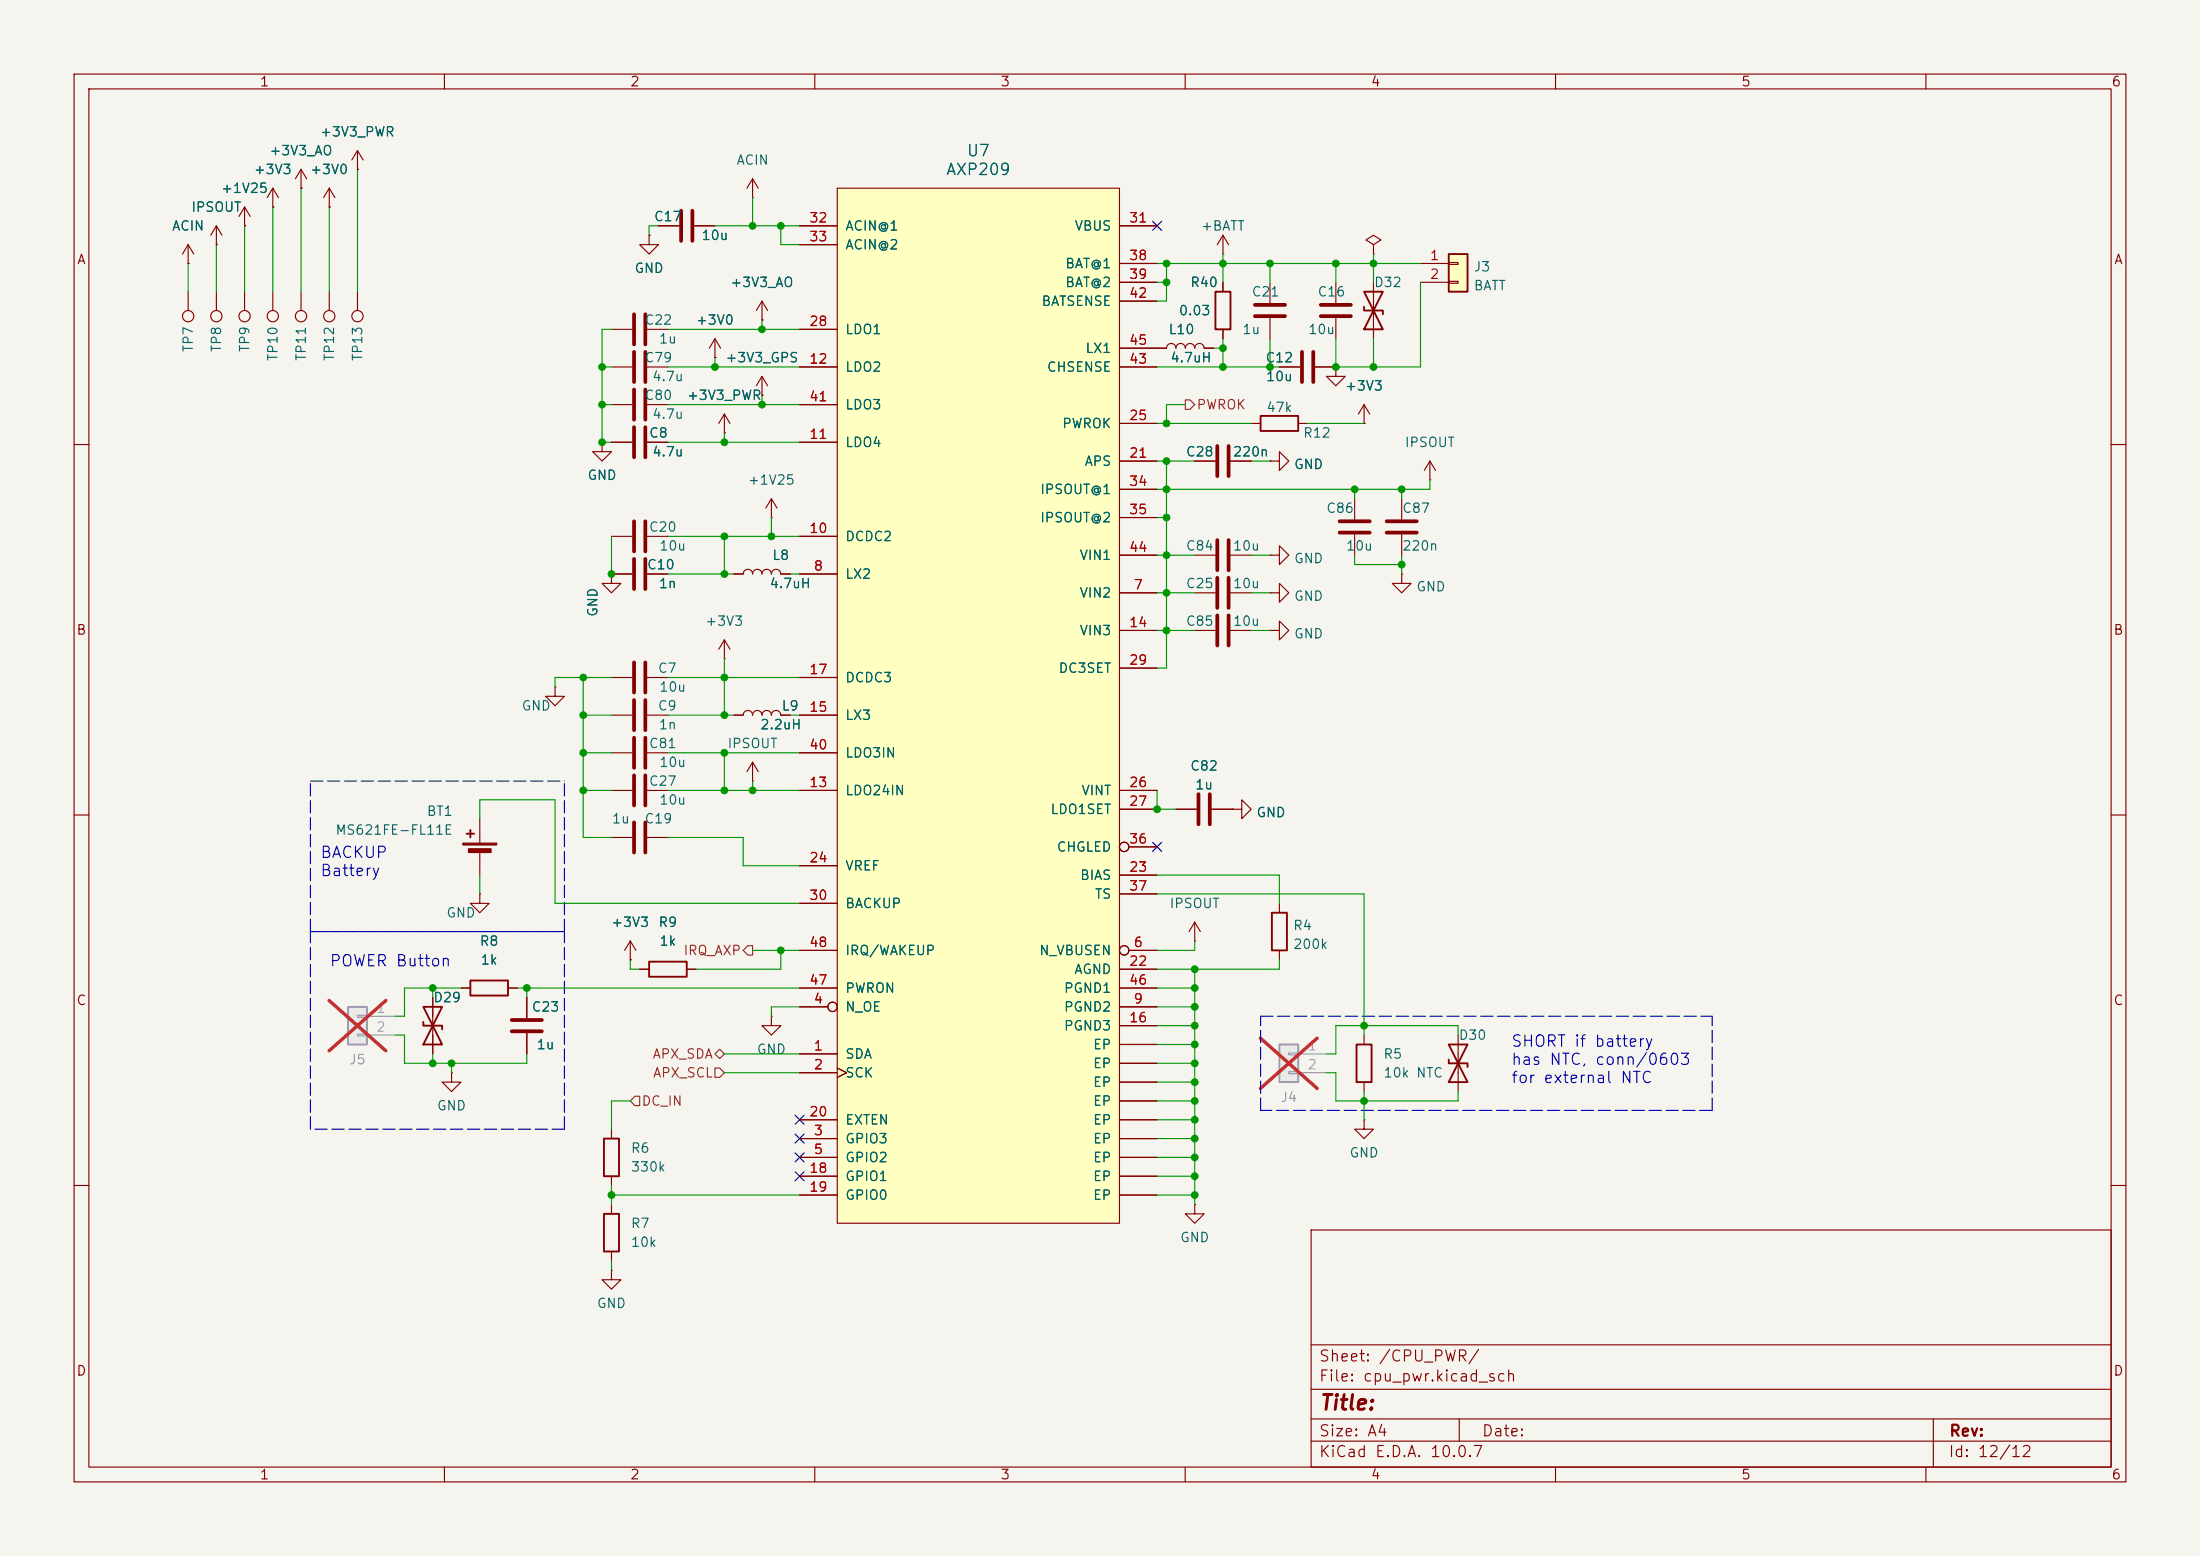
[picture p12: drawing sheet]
<svg xmlns="http://www.w3.org/2000/svg" width="297mm" height="210mm" viewBox="0 0 297 210" stroke-linecap="round" stroke-linejoin="round" font-family="sans-serif">
<path d="M0 0h297v210h-297z" fill="#f5f4ef" stroke="#f5f4ef" stroke-width=".14"/>
<g fill="none" stroke="#840000" stroke-width=".15">
<path d="M10 10h277v190h-277zM12 12h273v186h-273zM60 10v2M110 10v2M160 10v2M210 10v2M260 10v2M33 39.4v2.5M36.8 39.4v2.5M44.4 39.4v2.5M10 60h2M161.3 74.9h2.8"/>
<path d="M166.1 74.9h2.8M285 60h2M10 110h2M285 110h2M196.8 139.7v7.6M10 160h2M177 166h108v32h-108zM285 160h2M60 198v2M110 198v2M160 198v2M177 194.5h108"/>
<path d="M177 191.5h108M177 187.5h108M177 181.5h108M197 191.5v3M210 198v2M260 198v2M261 191.5v6.5"/>
<circle cx="33" cy="42.7" r=".76"/>
<circle cx="36.8" cy="42.7" r=".76"/>
<circle cx="44.4" cy="42.7" r=".76"/>
</g>
<path d="M164.3 72.9v4.1M165.9 72.9v4.1" fill="none" stroke="#840000" stroke-width=".51"/>
<path d="M195.6 141h2.5l-2.5 5.1h2.5zM195.6 143v.5h2.5v.5" fill="none" stroke="#840000" stroke-width=".25"/>
<path d="M172.7 141h2.6v5.1h-2.6z" fill="#ebeae8"/>
<path d="M172.7 141h2.6v5.1h-2.6z" fill="none" stroke="#9c9b98" stroke-width=".25"/>
<path d="M174 142.1h1.3v.3h-1.3zM174 144.7h1.3v.2h-1.3zM175.3 142.2h3.8M175.3 144.8h3.8" fill="none" stroke="#9c9b98" stroke-width=".15"/>
<path d="M170.2 140.1l7.6 6.8M177.8 140.1l-7.6 6.8" fill="none" stroke="#e12e31" stroke-width=".46"/>
<g fill="none" stroke="#840000" stroke-width=".51">
<path d="M169.4 41.1h4.1M169.4 42.7h4.1M178.3 41.1h4.1M178.3 42.7h4.1M164.3 60.2v4.1M164.3 78v4M165.9 60.2v4.1M165.9 78v4M180.8 70.4h4.1M180.8 71.9h4.1M187.2 70.4h4.1M187.2 71.9h4.1"/>
<path d="M85.6 89.4v4.1M85.6 94.5v4.1M85.6 99.6v4M87.1 89.4v4.1M87.1 94.5v4.1M87.1 99.6v4M164.3 83.1v4M165.9 83.1v4"/>
</g>
<g fill="none" stroke="#840000" stroke-width=".15">
<path d="M36.8 27.9h.1M36.8 25.4l-.7 1.3M36.8 25.4l.8 1.3M36.8 25.4v2.5M44.4 27.9h.1M44.4 25.4l-.7 1.3M44.4 25.4l.8 1.3M44.4 25.4v2.5M48.3 22.9h.1M48.3 20.3l-.8 1.3M48.3 20.3l.7 1.3M48.3 20.3v2.6"/>
<path d="M165.1 34.3h.1M165.1 31.8v2.5M165.1 38.1v1.3M165.1 31.8l-.8 1.2M165.1 31.8l.8 1.2M171.4 38.1v2.8M180.3 38.1v2.8M185.4 38.1v7.6M156.2 47h1.3a.64 .64 0 0 1 .6-.6 .64 .64 0 0 1 .6 .6 .64 .64 0 0 1 .7-.6 .64 .64 0 0 1 .6 .6 .64 .64 0 0 1 .7-.6 .64 .64 0 0 1 .6 .6 .64 .64 0 0 1 .6-.6 .64 .64 0 0 1 .7 .6h1.2M165.1 44.5v1.2M171.4 42.9v2.8M180.3 42.9v2.8"/>
<path d="M161.3 62.2h2.8M166.1 62.2h2.8M171.4 74.9h1.3v-1.2l1.3 1.2-1.3 1.3v-1.3M171.4 74.9h.1M171.4 62.2h1.3v-1.2l1.3 1.2-1.3 1.3v-1.3M171.4 62.2h.1M182.9 67.3v2.8M182.9 72.1v2.8M189.2 77.5v1.2h1.3l-1.3 1.3-1.2-1.3h1.2M189.2 77.5h.1M189.2 67.3v2.8M189.2 72.1v2.8"/>
<path d="M193 64.8h.1M193 62.2l-.7 1.3M193 62.2l.8 1.3M193 62.2v2.6M74.9 92.7v1.3h1.3l-1.3 1.3-1.2-1.3h1.2M74.9 92.7h.1M82.5 91.4h2.8M82.5 96.5h2.8M87.4 91.4h2.8M87.4 96.5h2.8M161.3 80h2.8M161.3 85.1h2.8"/>
<path d="M166.1 80h2.8M166.1 85.1h2.8M171.4 85.1h1.3v-1.3l1.3 1.3-1.3 1.3v-1.3M171.4 85.1h.1M171.4 80h1.3v-1.3l1.3 1.3-1.3 1.3v-1.3M171.4 80h.1M82.5 101.6h2.8M87.4 101.6h2.8M101.6 105.4h.1M101.6 102.9l-.8 1.2M101.6 102.9l.8 1.2M101.6 102.9v2.5"/>
<path d="M161.3 127h.1M161.3 124.5l-.8 1.2M161.3 124.5l.8 1.2M161.3 124.5v2.5M172.7 121.9v1.3M172.7 128.3v1.2M184.1 139.7v1.3M184.1 151.1v1.3h1.3l-1.3 1.3-1.2-1.3h1.2M184.1 151.1h.1M184.1 146.1v1.2M161.3 162.6v1.2h1.3l-1.3 1.3-1.3-1.3h1.3M161.3 162.6h.1"/>
</g>
<path d="M164.1 39.4h2v5.1h-2zM184.1 39.4h2.6l-2.6 5.1h2.6zM184.1 41.4v.5h2.6v.5M171.7 123.2h2v5.1h-2zM183.1 141h2.1v5.1h-2.1z" fill="none" stroke="#840000" stroke-width=".25"/>
<path d="M195.6 34.3h2.5v5.1h-2.5z" fill="#ffffc2"/>
<path d="M195.6 34.3h2.5v5.1h-2.5zM170.2 56.1h5.1v2.1h-5.1zM63.5 132.3h5.1v2.1h-5.1zM81.5 153.7h2.1v5.1h-2.1zM81.5 163.8h2.1v5.1h-2.1z" fill="none" stroke="#840000" stroke-width=".25"/>
<g fill="none" stroke="#840000" stroke-width=".15">
<path d="M29.2 33h.1M29.2 30.5l-.8 1.3M29.2 30.5l.8 1.3M29.2 30.5v2.5M33 30.5h.1M33 27.9l-.7 1.3M33 27.9l.8 1.3M33 27.9v2.6M40.6 25.4h.1M40.6 22.9l-.7 1.2M40.6 22.9l.8 1.2M40.6 22.9v2.5"/>
<path d="M185.4 33l1-.6-1-.6-1 .6 1 .6v1.3M185.4 34.3h.1M191.8 35.6h3.8M191.8 38.1h3.8M195.6 35.4h1.2v.3h-1.2zM195.6 38h1.2v.2h-1.2zM168.9 57.2h1.3M172.7 49.5h2.8M175.3 57.2h1.2M177.5 49.5h2.8M180.3 49.5v1.3h1.3l-1.3 1.3-1.2-1.3h1.2M180.3 49.5h.1"/>
<path d="M184.1 57.2h.1M184.1 54.6l-.7 1.3M184.1 54.6l.8 1.3M184.1 54.6v2.6M97.8 88.9h.1M97.8 86.4l-.8 1.2M97.8 86.4l.8 1.2M97.8 86.4v2.5M158.7 109.2h2.8M163.6 109.2h2.8M166.4 109.2h1.2v-1.2l1.3 1.2-1.3 1.3v-1.3M166.4 109.2h.1"/>
<path d="M62.2 133.4h1.3M64.8 120.7v1.2h1.2l-1.2 1.3-1.3-1.3h1.3M64.8 120.7h.1M68.6 133.4h1.2M82.5 152.4v1.3M82.5 158.8v1.2M82.5 171.5v1.2h1.3l-1.3 1.3-1.2-1.3h1.2M82.5 171.5h.1M82.5 162.6v1.2M82.5 168.9v1.3"/>
</g>
<path d="M175.8 47.5v4.1M177.3 47.5v4.1M161.8 107.2v4.1M163.3 107.2v4.1" fill="none" stroke="#840000" stroke-width=".51"/>
<path d="M47 135.9h2.5v5.1h-2.5z" fill="#ebeae8"/>
<path d="M47 135.9h2.5v5.1h-2.5z" fill="none" stroke="#9c9b98" stroke-width=".25"/>
<path d="M48.3 137h1.2v.3h-1.2zM48.3 139.6h1.2v.2h-1.2zM49.5 137.2h3.8M49.5 139.7h3.8" fill="none" stroke="#9c9b98" stroke-width=".15"/>
<path d="M44.4 135l7.7 6.8M52.1 135l-7.7 6.8" fill="none" stroke="#e12e31" stroke-width=".46"/>
<path d="M63 112.5h1M63.5 112v1M57.1 135.9h2.6l-2.6 5.1h2.6zM57.1 137.9v.5h2.6v.5" fill="none" stroke="#840000" stroke-width=".25"/>
<g fill="none" stroke="#840000" stroke-width=".15">
<path d="M25.4 35.6h.1M25.4 33l-.8 1.3M25.4 33l.8 1.3M25.4 33v2.6M101.6 26.7h.1M101.6 24.1l-.8 1.3M101.6 24.1l.8 1.3M101.6 24.1v2.6M102.9 43.2h.1M102.9 40.6l-.8 1.3M102.9 40.6l.7 1.3M102.9 40.6v2.6"/>
<path d="M99.1 77.5h1.2a.64 .64 0 0 1 .7-.7 .64 .64 0 0 1 .6 .7 .64 .64 0 0 1 .6-.7 .64 .64 0 0 1 .7 .7 .64 .64 0 0 1 .6-.7 .64 .64 0 0 1 .6 .7 .64 .64 0 0 1 .7-.7 .64 .64 0 0 1 .6 .7h1.3M99.1 96.5h1.2a.64 .64 0 0 1 .7-.6 .64 .64 0 0 1 .6 .6 .64 .64 0 0 1 .6-.6 .64 .64 0 0 1 .7 .6 .64 .64 0 0 1 .6-.6 .64 .64 0 0 1 .6 .6 .64 .64 0 0 1 .7-.6 .64 .64 0 0 1 .6 .6h1.3M64.8 110.5v3.3M64.8 114.8v3.3M82.5 106.7h2.8M87.4 106.7h2.8M58.4 134.6v7.6M71.1 134.6v2.8M71.1 139.4v2.8M61 144.8v1.3h1.2l-1.2 1.2-1.3-1.2h1.3M61 144.8h.1"/>
</g>
<path d="M85.6 104.6v4.1M87.1 104.6v4.1M69.1 139.2h4.1M69.1 137.7h4.1" fill="none" stroke="#840000" stroke-width=".51"/>
<g fill="#840000" stroke="#840000" stroke-width=".15">
<path d="M62.5 113.8h4.6v.2h-4.6z"/>
<path d="M63.2 114.6h3.1v.5h-3.1z"/>
</g>
<path d="M113 25.4h38.1v139.7h-38.1z" fill="#ffffc2"/>
<g fill="none" stroke="#840000" stroke-width=".15">
<path d="M25.4 35.6h.1M25.4 39.4v2.5M29.2 33h.1M29.2 39.4v2.5M33 30.5h.1M36.8 27.9h.1M40.6 25.4h.1M40.6 39.4v2.5M44.4 27.9h.1M48.3 22.9h.1M48.3 39.4v2.5M87.6 31.8v1.2h1.3l-1.3 1.3-1.2-1.3h1.2"/>
<path d="M87.6 31.8h.1M88.9 30.5h2.8M93.7 30.5h2.8M107.9 30.5h5.1M107.9 33h5.1M113 25.4h38.1v139.7h-38.1zM151.1 30.5h5.1M151.1 35.6h5.1M151.1 38.1h5.1M165.1 38.1v1.3M81.3 59.7v1.3h1.2l-1.2 1.2-1.3-1.2h1.3M81.3 59.7h.1"/>
<path d="M82.5 59.7h2.8M82.5 49.5h2.8M82.5 44.5h2.8M82.5 54.6h2.8M87.4 59.7h2.8M87.4 49.5h2.8M87.4 44.5h2.8M87.4 54.6h2.8M96.5 48.3h.1M96.5 45.7l-.7 1.3M96.5 45.7l.8 1.3M96.5 45.7v2.6"/>
<path d="M97.8 58.4h.1M97.8 55.9l-.8 1.3M97.8 55.9l.8 1.3M97.8 55.9v2.5M102.9 53.3h.1M102.9 43.2h.1M102.9 50.8l-.8 1.3M102.9 50.8l.7 1.3M102.9 50.8v2.5M107.9 59.7h5.1M107.9 49.5h5.1M107.9 44.5h5.1"/>
<path d="M107.9 54.6h5.1M151.1 49.5h5.1M151.1 57.2h5.1M151.1 40.6h5.1M151.1 47h6.4M162.6 47h1.2M165.1 44.5v1.2M172.7 49.5h2.8M177.5 49.5h2.8M180.3 49.5h.1M184.1 57.2h.1M82.5 77.5v1.2h1.3l-1.3 1.3-1.2-1.3h1.2"/>
<path d="M82.5 77.5h.1M82.5 77.5h2.8M82.5 72.4h2.8M87.4 77.5h2.8M87.4 72.4h2.8M99.1 77.5h1.2M104.1 69.9h.1M104.1 67.3l-.7 1.3M104.1 67.3l.8 1.3M104.1 67.3v2.6M105.4 77.5h1.3M107.9 77.5h5.1"/>
<path d="M107.9 72.4h5.1M151.1 62.2h5.1M151.1 66h5.1M151.1 69.9h5.1M151.1 74.9h5.1M161.3 62.2h2.8M166.1 62.2h2.8M171.4 62.2h.1M99.1 96.5h1.2M105.4 96.5h1.3M107.9 96.5h5.1M107.9 91.4h5.1"/>
<path d="M151.1 80h5.1M151.1 85.1h5.1M151.1 90.2h5.1M82.5 113h2.8M87.4 113h2.8M107.9 106.7h5.1M107.9 116.8h5.1M107.9 101.6h5.1M151.1 106.7h5.1M151.1 118.1h5.1M151.1 109.2h5.1M152.4 114.3h3.8"/>
<path d="M158.7 109.2h2.8M163.6 109.2h2.8M166.4 109.2h.1M58.4 134.6v2.6M58.4 139.7v2.5M62.2 133.4h1.3M68.6 133.4h1.2M71.1 134.6v2.8M71.1 139.4v2.8M85.1 129.5h.1M85.1 127l-.8 1.3M85.1 127l.8 1.3"/>
<path d="M85.1 127v2.5M86.4 130.8h1.2M92.7 130.8h1.3M104.1 137.2v1.2h1.3l-1.3 1.3-1.2-1.3h1.2M104.1 137.2h.1M107.9 135.9h3.9M107.9 128.3h5.1M107.9 121.9h5.1M107.9 133.4h5.1M151.1 135.9h5.1M151.1 138.4h5.1M151.1 130.8h5.1"/>
<path d="M151.1 120.7h5.1M151.1 133.4h5.1M152.4 128.3h3.8M107.9 142.2h5.1M107.9 144.8h5.1M107.9 153.7h5.1M107.9 156.2h5.1M107.9 158.8h5.1M107.9 151.1h5.1M113 144.1l1.3 .7-1.3 .6M151.1 153.7h5.1M151.1 156.2h5.1"/>
<path d="M151.1 158.8h5.1M151.1 151.1h5.1M151.1 146.1h5.1M151.1 141h5.1M151.1 143.5h5.1M151.1 148.6h5.1M107.9 161.3h5.1M151.1 161.3h5.1"/>
<circle cx="25.4" cy="42.7" r=".76"/>
<circle cx="29.2" cy="42.7" r=".76"/>
<circle cx="40.6" cy="42.7" r=".76"/>
<circle cx="48.3" cy="42.7" r=".76"/>
<circle cx="151.8" cy="114.3" r=".63"/>
<circle cx="112.4" cy="135.9" r=".63"/>
<circle cx="151.8" cy="128.3" r=".63"/>
</g>
<g fill="none" stroke="#840000" stroke-width=".51">
<path d="M91.9 28.4v4.1M93.5 28.4v4.1M85.6 42.4v4.1M85.6 47.5v4.1M85.6 52.6v4M85.6 57.7v4M87.1 42.4v4.1M87.1 47.5v4.1M87.1 52.6v4M87.1 57.7v4M85.6 70.4v4M85.6 75.4v4.1"/>
<path d="M87.1 70.4v4M87.1 75.4v4.1M85.6 111v4.1M87.1 111v4.1"/>
</g>
<path d="M87.6 129.8h5.1v2h-5.1z" fill="none" stroke="#840000" stroke-width=".25"/>
<path d="M160 54h.7l.6 .6-.6 .6h-.7zM101 127.6h.6v1.3h-.6l-.7-.6zM85.7 148h.7v1.2h-.7l-.6-.6zM96.5 142.2l.7-.6 .6 .6-.6 .7zM96.5 144.1h.7l.6 .7-.6 .6h-.7z" fill="none" stroke="#725600" stroke-width=".15"/>
<path d="M41.9 105.4h34.3M41.9 125.7v-20.3M41.9 125.7h34.3M76.2 125.7v-20.3M76.2 125.7h-34.3M170.2 137.2h60.9M41.9 152.4v-26.7M76.2 152.4v-26.7M76.2 152.4h-34.3M170.2 149.9v-12.7M231.1 149.9h-60.9M231.1 149.9v-12.7" fill="none" stroke="#0000c2" stroke-width=".15" stroke-dasharray="1.7 .6"/>
<g fill="none" stroke="#009600" stroke-width=".15">
<path d="M25.4 35.6v3.8M29.2 33v6.4M33 30.5v8.9M36.8 27.9v11.5M40.6 25.4v14M44.4 27.9v11.5M48.3 22.9v16.5M88.9 30.5h-1.3v1.3M96.5 30.5h11.4M101.6 26.7v3.8M105.4 30.5v2.5h2.5M156.2 35.6h35.6"/>
<path d="M156.2 38.1h1.3M157.5 35.6v5h-1.3M165.1 34.3v3.8M171.4 35.6v2.5M180.3 35.6v2.5M185.4 34.3v3.8M191.8 38.1v11.4h-11.5v-3.8M81.3 49.5h1.2M81.3 54.6h1.2M82.5 44.5h-1.2v15.2h1.2M90.2 49.5h17.7M90.2 54.6h17.7"/>
<path d="M90.2 59.7h17.7M90.2 44.5h17.7M96.5 48.3v1.2M97.8 58.4v1.3M102.9 43.2v1.3M102.9 53.3v1.3M156.2 49.5h16.5M156.2 57.2h12.7M160 54.6h-2.5v2.6M163.8 47h1.3M165.1 45.7v3.8M171.4 45.7v3.8"/>
<path d="M176.5 57.2h7.6M185.4 45.7v3.8M82.5 72.4v5.1M90.2 72.4h17.7M90.2 77.5h8.9M97.8 72.4v5.1M104.1 69.9v2.5M106.7 77.5h1.2M156.2 62.2h5.1M156.2 74.9h5.1M156.2 69.9h1.3M157.5 62.2v28h-1.3"/>
<path d="M168.9 62.2h2.5M168.9 74.9h2.5M182.9 66v1.3M182.9 74.9v1.3h6.3M189.2 66v1.3M189.2 74.9v2.6M193 64.8v1.2h-36.8M78.7 96.5h3.8M78.7 91.4v21.6h3.8M82.5 91.4h-7.6v1.3M90.2 91.4h17.7M90.2 96.5h8.9"/>
<path d="M97.8 88.9v7.6M106.7 96.5h1.2M156.2 80h5.1M156.2 85.1h5.1M168.9 80h2.5M168.9 85.1h2.5M64.8 110.5v-2.5h10.1v13.9h33M64.8 118.1v2.6M78.7 101.6h3.8M78.7 106.7h3.8M90.2 101.6h17.7M90.2 106.7h17.7"/>
<path d="M90.2 113h10.1v3.8h7.6M97.8 101.6v5.1M101.6 105.4v1.3M156.2 118.1h16.5v3.8M156.2 106.7v2.5h2.5M53.3 139.7h1.3v3.8h16.5v-1.3M58.4 133.4v1.2M62.2 133.4h-7.6v3.8h-1.3M69.8 133.4h38.1M71.1 133.4v1.2M85.1 129.5v1.3h1.3M101.6 128.3h6.3"/>
<path d="M105.4 128.3v2.5h-11.4M107.9 135.9h-3.8v1.3M156.2 138.4h5.1M156.2 120.7h27.9v19M156.2 133.4h5.1M156.2 135.9h5.1M161.3 127v1.3h-5.1M161.3 130.8v31.8M172.7 129.5v1.3h-16.5M196.8 139.7v-1.3h-16.5v3.8h-1.2M58.4 142.2v1.3M61 143.5v1.3"/>
<path d="M85.1 148.6h-2.6v3.8M97.8 142.2h10.1M97.8 144.8h10.1M156.2 156.2h5.1M156.2 148.6h5.1M156.2 158.8h5.1M156.2 151.1h5.1M156.2 153.7h5.1M156.2 143.5h5.1M156.2 146.1h5.1M156.2 141h5.1M179.1 144.8h1.2v3.8h16.5v-1.3"/>
<path d="M184.1 147.3v3.8M82.5 160v2.6M82.5 170.2v1.3M82.5 161.3h25.4M156.2 161.3h5.1"/>
</g>
<path d="M155.6 29.9l1.2 1.2M156.8 29.9l-1.2 1.2M155.6 113.7l1.2 1.2M156.8 113.7l-1.2 1.2M107.3 158.1l1.3 1.3M107.3 155.6l1.3 1.2M107.3 150.5l1.3 1.2M107.3 153.1l1.3 1.2M108.6 158.1l-1.3 1.3M108.6 155.6l-1.3 1.2M108.6 150.5l-1.3 1.2M108.6 153.1l-1.3 1.2" fill="none" stroke="#000084" stroke-width=".15"/>
<g fill="#009600" stroke="#009600" stroke-width=".14">
<circle cx="161.3" cy="148.6" r=".46"/>
<circle cx="161.3" cy="143.5" r=".46"/>
<circle cx="161.3" cy="141" r=".46"/>
<circle cx="161.3" cy="138.4" r=".46"/>
<circle cx="161.3" cy="146.1" r=".46"/>
<circle cx="161.3" cy="156.2" r=".46"/>
<circle cx="161.3" cy="151.1" r=".46"/>
<circle cx="161.3" cy="153.7" r=".46"/>
<circle cx="184.1" cy="148.6" r=".46"/>
<circle cx="184.1" cy="138.4" r=".46"/>
<circle cx="161.3" cy="158.8" r=".46"/>
<circle cx="161.3" cy="161.3" r=".46"/>
<circle cx="157.5" cy="57.2" r=".46"/>
<circle cx="157.5" cy="62.2" r=".46"/>
<circle cx="157.5" cy="80" r=".46"/>
<circle cx="157.5" cy="69.9" r=".46"/>
<circle cx="157.5" cy="66" r=".46"/>
<circle cx="157.5" cy="74.9" r=".46"/>
<circle cx="189.2" cy="76.2" r=".46"/>
<circle cx="157.5" cy="85.1" r=".46"/>
<circle cx="161.3" cy="130.8" r=".46"/>
<circle cx="156.2" cy="109.2" r=".46"/>
<circle cx="161.3" cy="135.9" r=".46"/>
<circle cx="161.3" cy="133.4" r=".46"/>
<circle cx="165.1" cy="49.5" r=".46"/>
<circle cx="165.1" cy="35.6" r=".46"/>
<circle cx="157.5" cy="38.1" r=".46"/>
<circle cx="157.5" cy="35.6" r=".46"/>
<circle cx="165.1" cy="47" r=".46"/>
<circle cx="171.4" cy="35.6" r=".46"/>
<circle cx="180.3" cy="35.6" r=".46"/>
<circle cx="180.3" cy="49.5" r=".46"/>
<circle cx="182.9" cy="66" r=".46"/>
<circle cx="189.2" cy="66" r=".46"/>
<circle cx="171.4" cy="49.5" r=".46"/>
<circle cx="185.4" cy="35.6" r=".46"/>
<circle cx="185.4" cy="49.5" r=".46"/>
<circle cx="78.7" cy="91.4" r=".46"/>
<circle cx="78.7" cy="96.5" r=".46"/>
<circle cx="78.7" cy="101.6" r=".46"/>
<circle cx="97.8" cy="96.5" r=".46"/>
<circle cx="97.8" cy="101.6" r=".46"/>
<circle cx="97.8" cy="91.4" r=".46"/>
<circle cx="97.8" cy="106.7" r=".46"/>
<circle cx="101.6" cy="106.7" r=".46"/>
<circle cx="82.5" cy="161.3" r=".46"/>
<circle cx="105.4" cy="128.3" r=".46"/>
<circle cx="58.4" cy="133.4" r=".46"/>
<circle cx="58.4" cy="143.5" r=".46"/>
<circle cx="96.5" cy="49.5" r=".46"/>
<circle cx="102.9" cy="44.5" r=".46"/>
<circle cx="81.3" cy="54.6" r=".46"/>
<circle cx="81.3" cy="59.7" r=".46"/>
<circle cx="97.8" cy="59.7" r=".46"/>
<circle cx="101.6" cy="30.5" r=".46"/>
<circle cx="105.4" cy="30.5" r=".46"/>
<circle cx="97.8" cy="72.4" r=".46"/>
<circle cx="97.8" cy="77.5" r=".46"/>
<circle cx="82.5" cy="77.5" r=".46"/>
<circle cx="104.1" cy="72.4" r=".46"/>
<circle cx="102.9" cy="54.6" r=".46"/>
<circle cx="81.3" cy="49.5" r=".46"/>
<circle cx="61" cy="143.5" r=".46"/>
<circle cx="78.7" cy="106.7" r=".46"/>
<circle cx="71.1" cy="133.4" r=".46"/>
</g>
<text font-size="2" fill="#840000" x="178" y="190.8">Title:</text>
<g font-size="1.5" fill="#006464">
<text x="130.4" y="21.5">U7</text>
<text x="127.6" y="24">AXP209</text>
</g>
<g font-size="1.5" fill="#0000c2">
<text x="43.1" y="116.2">BACKUP</text>
<text x="43.1" y="118.6">Battery</text>
<text x="44.4" y="130.8">POWER Button</text>
<text x="203.9" y="141.7">SHORT if battery</text>
<text x="203.9" y="144.1">has NTC, conn/0603</text>
<text x="203.9" y="146.6">for external NTC</text>
</g>
<g font-size="1.5" fill="#840000">
<text x="178" y="184.1">Sheet: /CPU_PWR/</text>
<text x="178" y="186.8">File: cpu_pwr.kicad_sch</text>
<text x="178" y="197">KiCad E.D.A. 10.0.7</text>
<text x="178" y="194.2">Size: A4</text>
<text x="200" y="194.2">Date:</text>
<text x="263" y="197">Id: 12/12</text>
<text x="263" y="194.2">Rev:</text>
</g>
<g font-size="1.3" fill="#840000">
<text x="35" y="12">1</text>
<text x="85" y="12">2</text>
<text x="135" y="12">3</text>
<text x="185" y="12">4</text>
<text x="235" y="12">5</text>
<text x="285" y="12">6</text>
<text x="10.3" y="36">A</text>
<text x="285.3" y="36">A</text>
<text x="10.2" y="86">B</text>
<text x="285.2" y="86">B</text>
<text x="10.2" y="136">C</text>
<text x="285.2" y="136">C</text>
<text x="10.2" y="186">D</text>
<text x="285.2" y="186">D</text>
<text x="35" y="200">1</text>
<text x="85" y="200">2</text>
<text x="135" y="200">3</text>
<text x="185" y="200">4</text>
<text x="235" y="200">5</text>
<text x="285" y="200">6</text>
</g>
<g font-size="1.3" fill="#006464">
<text x="34.2" y="23.8">+3V3</text>
<text x="36.3" y="21.3">+3V3_AO</text>
<text x="41.8" y="23.8">+3V0</text>
<text x="43.1" y="18.7">+3V3_PWR</text>
<text x="99.3" y="22.6">ACIN</text>
<text x="25.7" y="28.9">IPSOUT</text>
<text x="29.7" y="26.4">+1V25</text>
<text x="23.1" y="31.4">ACIN</text>
<text x="88.2" y="30.2">C17</text>
<text x="94.6" y="32.7">10u</text>
<text x="114" y="31.4">ACIN@1</text>
<text x="114" y="34">ACIN@2</text>
<text x="145" y="31.4">VBUS</text>
<text x="162" y="31.4">+BATT</text>
<text x="85.6" y="37.2">GND</text>
<text x="98.5" y="39.1">+3V3_AO</text>
<text x="140.5" y="41.6">BATSENSE</text>
<text x="143.7" y="36.5">BAT@1</text>
<text x="143.7" y="39.1">BAT@2</text>
<text x="160.6" y="39.1">R40</text>
<text x="168.9" y="40.3">C21</text>
<text x="177.8" y="40.3">C16</text>
<text x="185.4" y="39.1">D32</text>
<text x="198.9" y="37">J3</text>
<text x="198.9" y="39.5">BATT</text>
<text x="26.4" y="47.6" transform="rotate(-90 26.4 47.6)">TP7</text>
<text x="30.2" y="47.6" transform="rotate(-90 30.2 47.6)">TP8</text>
<text x="34" y="47.6" transform="rotate(-90 34 47.6)">TP9</text>
<text x="86.9" y="44.1">C22</text>
<text x="88.9" y="46.7">1u</text>
<text x="93.9" y="44.1">+3V0</text>
<text x="114" y="45.4">LDO1</text>
<text x="146.4" y="48">LX1</text>
<text x="157.7" y="45.4">L10</text>
<text x="159" y="42.9">0.03</text>
<text x="167.6" y="45.4">1u</text>
<text x="176.5" y="45.4">10u</text>
<text x="37.8" y="48.8" transform="rotate(-90 37.8 48.8)">TP10</text>
<text x="41.6" y="48.8" transform="rotate(-90 41.6 48.8)">TP11</text>
<text x="45.4" y="48.8" transform="rotate(-90 45.4 48.8)">TP12</text>
<text x="49.2" y="48.8" transform="rotate(-90 49.2 48.8)">TP13</text>
<text x="86.9" y="49.2">C79</text>
<text x="88" y="51.8">4.7u</text>
<text x="97.8" y="49.2">+3V3_GPS</text>
<text x="114" y="50.5">LDO2</text>
<text x="141.2" y="50.5">CHSENSE</text>
<text x="157.9" y="49.2">4.7uH</text>
<text x="170.7" y="49.2">C12</text>
<text x="170.8" y="51.8">10u</text>
<text x="181.5" y="53">+3V3</text>
<text x="86.9" y="54.3">C80</text>
<text x="87.5" y="59.4">C8</text>
<text x="88" y="56.8">4.7u</text>
<text x="92.6" y="54.3">+3V3_PWR</text>
<text x="114" y="55.6">LDO3</text>
<text x="143.3" y="58.1">PWROK</text>
<text x="170.9" y="55.9">47k</text>
<text x="175.8" y="59.4">R12</text>
<text x="79.2" y="65.1">GND</text>
<text x="88" y="61.9">4.7u</text>
<text x="100.9" y="65.7">+1V25</text>
<text x="114" y="60.7">LDO4</text>
<text x="146.3" y="63.2">APS</text>
<text x="160" y="61.9">C28</text>
<text x="166.4" y="61.9">220n</text>
<text x="174.6" y="63.6">GND</text>
<text x="189.6" y="60.7">IPSOUT</text>
<text x="140.3" y="67">IPSOUT@1</text>
<text x="140.3" y="70.8">IPSOUT@2</text>
<text x="179" y="69.5">C86</text>
<text x="189.2" y="69.5">C87</text>
<text x="87.3" y="77.2">C10</text>
<text x="87.5" y="72.1">C20</text>
<text x="88.9" y="74.6">10u</text>
<text x="104.2" y="75.9">L8</text>
<text x="114" y="73.4">DCDC2</text>
<text x="145.7" y="75.9">VIN1</text>
<text x="160" y="74.6">C84</text>
<text x="166.4" y="74.6">10u</text>
<text x="174.6" y="76.3">GND</text>
<text x="181.6" y="74.6">10u</text>
<text x="189.2" y="74.6">220n</text>
<text x="81" y="83.3" transform="rotate(-90 81 83.3)">GND</text>
<text x="88.8" y="79.7">1n</text>
<text x="103.8" y="79.7">4.7uH</text>
<text x="114" y="78.4">LX2</text>
<text x="145.7" y="81">VIN2</text>
<text x="160" y="79.7">C25</text>
<text x="166.4" y="79.7">10u</text>
<text x="174.6" y="81.4">GND</text>
<text x="191.1" y="80.1">GND</text>
<text x="95.1" y="84.8">+3V3</text>
<text x="145.7" y="86.1">VIN3</text>
<text x="160" y="84.8">C85</text>
<text x="166.4" y="84.8">10u</text>
<text x="174.6" y="86.5">GND</text>
<text x="88.7" y="91.1">C7</text>
<text x="88.9" y="93.7">10u</text>
<text x="114" y="92.4">DCDC3</text>
<text x="142.8" y="91.1">DC3SET</text>
<text x="70.3" y="96.2">GND</text>
<text x="87.5" y="101.3">C81</text>
<text x="88.7" y="96.2">C9</text>
<text x="88.8" y="98.8">1n</text>
<text x="98.1" y="101.3">IPSOUT</text>
<text x="102.5" y="98.8">2.2uH</text>
<text x="105.4" y="96.2">L9</text>
<text x="114" y="97.5">LX3</text>
<text x="87.5" y="106.4">C27</text>
<text x="88.9" y="103.8">10u</text>
<text x="114" y="107.6">LDO24IN</text>
<text x="114" y="102.6">LDO3IN</text>
<text x="145.9" y="107.6">VINT</text>
<text x="160.6" y="104.3">C82</text>
<text x="161.3" y="106.9">1u</text>
<text x="45.2" y="113">MS621FE-FL11E</text>
<text x="57.5" y="110.4">BT1</text>
<text x="82.5" y="111.5">1u</text>
<text x="86.9" y="111.5">C19</text>
<text x="88.9" y="108.9">10u</text>
<text x="141.7" y="110.2">LDO1SET</text>
<text x="169.5" y="110.6">GND</text>
<text x="114" y="117.8">VREF</text>
<text x="142.6" y="115.3">CHGLED</text>
<text x="145.7" y="119.1">BIAS</text>
<text x="60.2" y="124.2">GND</text>
<text x="82.4" y="125.4">+3V3</text>
<text x="88.8" y="125.4">R9</text>
<text x="114" y="122.9">BACKUP</text>
<text x="147.7" y="121.6">TS</text>
<text x="157.8" y="122.9">IPSOUT</text>
<text x="174.5" y="125.9">R4</text>
<text x="64.7" y="128">R8</text>
<text x="64.8" y="130.5">1k</text>
<text x="88.9" y="128">1k</text>
<text x="114" y="129.2">IRQ/WAKEUP</text>
<text x="140.2" y="129.2">N_VBUSEN</text>
<text x="144.9" y="131.8">AGND</text>
<text x="174.5" y="128.4">200k</text>
<text x="58.4" y="135.6">D29</text>
<text x="71.7" y="136.9">C23</text>
<text x="114" y="136.9">N_OE</text>
<text x="114" y="134.3">PWRON</text>
<text x="143.5" y="136.9">PGND2</text>
<text x="143.5" y="134.3">PGND1</text>
<text x="72.4" y="141.9">1u</text>
<text x="102.1" y="142.6">GND</text>
<text x="114" y="143.2">SDA</text>
<text x="143.5" y="139.4">PGND3</text>
<text x="147.5" y="141.9">EP</text>
<text x="186.7" y="143.2">R5</text>
<text x="196.8" y="140.7">D30</text>
<text x="114" y="145.7">SCK</text>
<text x="147.5" y="147">EP</text>
<text x="147.5" y="144.5">EP</text>
<text x="147.5" y="149.6">EP</text>
<text x="186.7" y="145.7">10k NTC</text>
<text x="58.9" y="150.2">GND</text>
<text x="85.1" y="155.9">R6</text>
<text x="114" y="154.6">GPIO3</text>
<text x="114" y="152.1">EXTEN</text>
<text x="147.5" y="154.6">EP</text>
<text x="147.5" y="152.1">EP</text>
<text x="85.1" y="158.4">330k</text>
<text x="114" y="157.2">GPIO2</text>
<text x="114" y="159.7">GPIO1</text>
<text x="147.5" y="159.7">EP</text>
<text x="147.5" y="157.2">EP</text>
<text x="182.1" y="156.5">GND</text>
<text x="85.1" y="166.1">R7</text>
<text x="114" y="162.3">GPIO0</text>
<text x="147.5" y="162.3">EP</text>
<text x="159.2" y="168">GND</text>
<text x="85.1" y="168.6">10k</text>
<text x="80.5" y="176.9">GND</text>
</g>
<g font-size="1.3" fill="#a90000">
<text x="109.2" y="30.3">32</text>
<text x="109.2" y="32.9">33</text>
<text x="152.3" y="30.3">31</text>
<text x="152.3" y="35.4">38</text>
<text x="192.9" y="35.4">1</text>
<text x="152.3" y="38">39</text>
<text x="152.3" y="40.5">42</text>
<text x="192.9" y="38">2</text>
<text x="109.2" y="44.3">28</text>
<text x="152.3" y="46.9">45</text>
<text x="109.2" y="49.4">12</text>
<text x="152.3" y="49.4">43</text>
<text x="109.2" y="59.6">11</text>
<text x="109.2" y="54.5">41</text>
<text x="152.3" y="57">25</text>
<text x="152.3" y="62.1">21</text>
<text x="152.3" y="65.9">34</text>
<text x="152.3" y="69.7">35</text>
<text x="109.2" y="72.3">10</text>
<text x="109.8" y="77.3">8</text>
<text x="152.3" y="74.8">44</text>
<text x="152.9" y="79.9">7</text>
<text x="152.3" y="85">14</text>
<text x="109.2" y="91.3">17</text>
<text x="152.3" y="90">29</text>
<text x="109.2" y="96.4">15</text>
<text x="109.2" y="101.5">40</text>
<text x="109.2" y="106.5">13</text>
<text x="152.3" y="106.5">26</text>
<text x="152.3" y="109.1">27</text>
<text x="109.2" y="116.7">24</text>
<text x="152.3" y="118">23</text>
<text x="152.3" y="114.2">36</text>
<text x="109.2" y="121.8">30</text>
<text x="152.3" y="120.5">37</text>
<text x="109.2" y="128.1">48</text>
<text x="152.3" y="130.7">22</text>
<text x="152.9" y="128.1">6</text>
<text x="109.2" y="133.2">47</text>
<text x="109.8" y="135.8">4</text>
<text x="152.3" y="133.2">46</text>
<text x="152.9" y="135.8">9</text>
<text x="109.8" y="142.1">1</text>
<text x="152.3" y="138.3">16</text>
<text x="109.8" y="144.6">2</text>
<text x="109.2" y="151">20</text>
<text x="109.8" y="153.5">3</text>
<text x="109.2" y="158.6">18</text>
<text x="109.2" y="161.2">19</text>
<text x="109.8" y="156.1">5</text>
</g>
<g font-size="1.3" fill="#725600">
<text x="161.5" y="55.6">PWROK</text>
<text x="92.2" y="129.2">IRQ_AXP</text>
<text x="88" y="143.2">APX_SDA</text>
<text x="86.5" y="149.6">DC_IN</text>
<text x="88.1" y="145.7">APX_SCL</text>
</g>
<g font-size="1.3" fill="#a5a4a2">
<text x="50.7" y="137">1</text>
<text x="50.7" y="139.6">2</text>
<text x="176.4" y="142.1">1</text>
<text x="176.4" y="144.6">2</text>
</g>
<g font-size="1.3" fill="#939391">
<text x="47" y="144">J5</text>
<text x="172.8" y="149">J4</text>
</g>
</svg>
